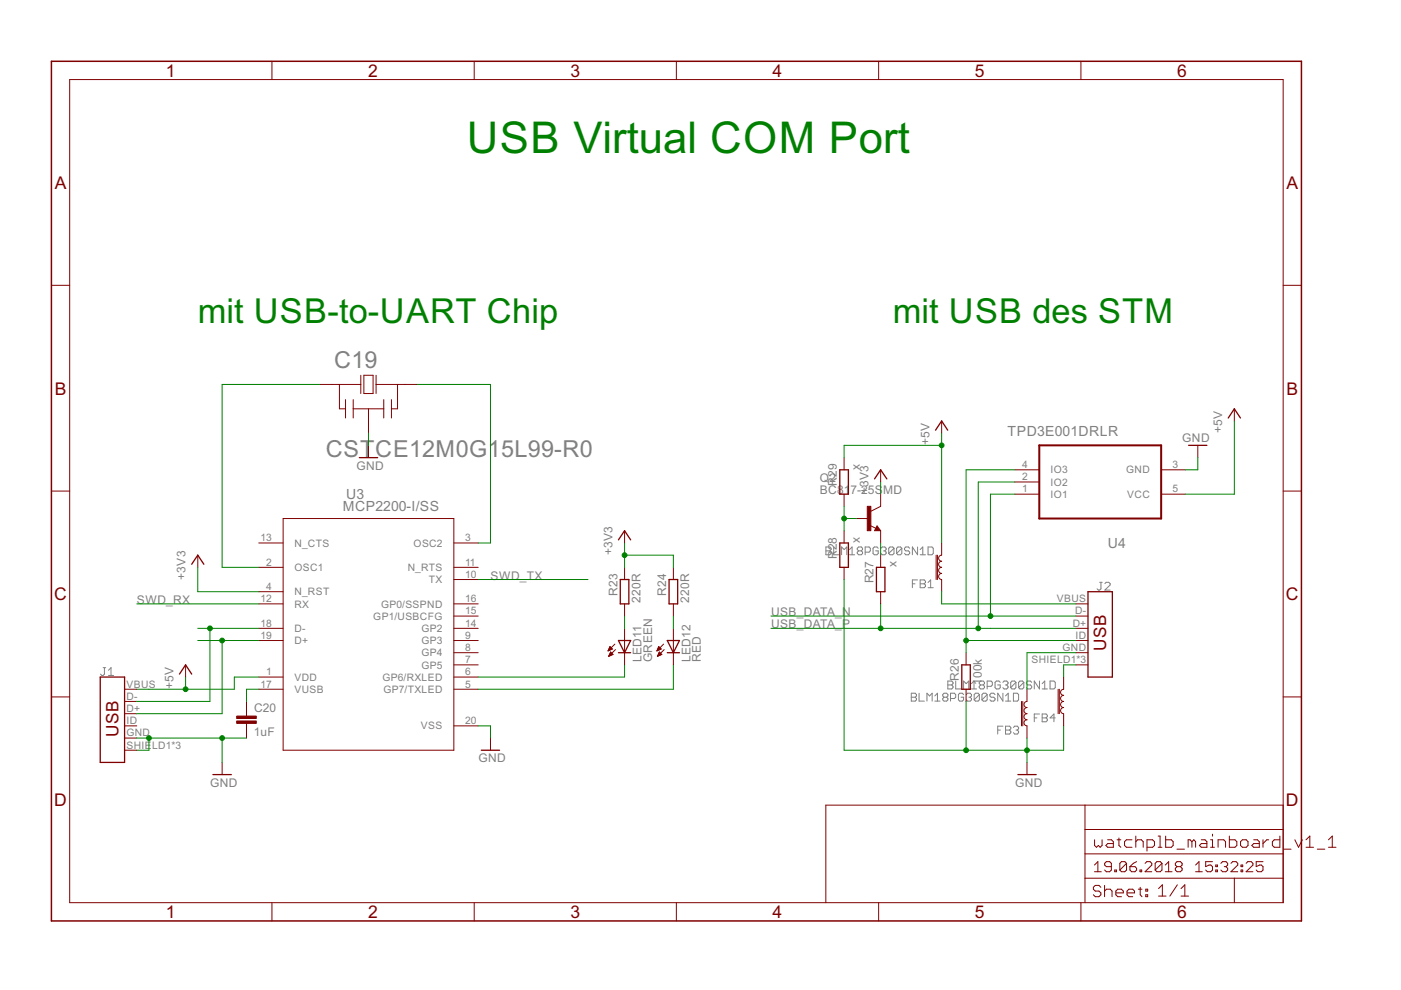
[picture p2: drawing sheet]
<svg xmlns="http://www.w3.org/2000/svg" width="297mm" height="210mm" viewBox="0 0 297 210" stroke-linecap="round" stroke-linejoin="round" font-family="sans-serif">
<g fill="none" stroke="#808080" stroke-width=".21">
<path d="M175.1 116h.8l.3 .2v.3l-.3 .3 .3 .3v.2l-.3 .3h-.8zM175.1 116.8h.8M176.8 116v1.6h1.1M178.4 117.6v-1.6l.6 .5 .5-.5v1.6M180.1 117.6h1.1M180.1 116.5l.6-.5v1.6M182.1 116.8l-.3-.3v-.3l.3-.2h.5l.3 .2v.3l-.3 .3M182.1 116.8l-.3 .3v.2l.3 .3h.5l.3-.3v-.2l-.3-.3M182.1 116.8h.5M183.4 117.1h.9l.2-.3v-.6l-.2-.2h-.9v1.6M186.2 116.2l-.3-.2h-.5l-.3 .2v1.1l.3 .3h.5l.3-.3v-.5h-.5M186.8 116.2l.2-.2h.6l.3 .2v.3l-.3 .3"/>
<path d="M187.3 116.8h.3M187.6 116.8l.3 .3v.2l-.3 .3h-.6l-.2-.3M189.5 116.2l-.2-.2h-.6l-.3 .2v1.1M189.5 116.2v1.1l-.2 .3h-.6l-.3-.3M189.5 116.2l-1.1 1.1M191.2 116.2l-.3-.2h-.5l-.3 .2v1.1M191.2 116.2v1.1l-.3 .3h-.5l-.3-.3M191.2 116.2l-1.1 1.1M192.9 116.2l-.3-.2h-.6l-.2 .2v.3l.2 .3h.6l.3 .3v.2l-.3 .3h-.6l-.2-.3M194.5 116v1.6l-1.1-1.6v1.6M195.1 117.6h1.1M195.1 116.5l.5-.5v1.6"/>
<path d="M196.8 116h.8l.3 .2v1.1l-.3 .3h-.8zM193.4 123.8h.6M194.5 123h-1.1v1.6M195.1 123h.8l.3 .2v.3l-.3 .3 .3 .3v.2l-.3 .3h-.8zM195.1 123.8h.8M196.8 124.6h1.1M196.8 123.5l.5-.5v1.6M233.2 123.5h.5M233.4 123.5v1.3l-.2 .3h-.3l-.3-.3M234.3 123.7l.2-.2h.6l.3 .2v.3l-1.1 1.1h1.1M21.9 141.6h.5M22.1 141.6v1.3l-.2 .3h-.3l-.3-.3"/>
<path d="M23 143.2h1.1M23 142.1l.5-.5v1.6M193.2 147h.8l.3 .3v.3l-.3 .2 .3 .3v.3l-.3 .3h-.8zM193.2 147.8h.8M194.9 147v1.7h1.1M196.5 148.7v-1.7l.6 .6 .5-.6v1.7M198.2 148.7h1.1M198.2 147.6l.6-.6v1.7M200.2 147.8l-.3-.2v-.3l.3-.3h.5l.3 .3v.3l-.3 .2M200.2 147.8l-.3 .3v.3l.3 .3h.5l.3-.3v-.3l-.3-.3M200.2 147.8h.5M201 144.4h.8l.3 .3v.2l-.3 .3 .3 .3v.3l-.3 .3h-.8z"/>
<path d="M201 145.2h.8M201.5 148.1h.9l.2-.3v-.5l-.2-.3h-.9v1.7M202.6 144.4v1.7h1.1M204.3 147.3l-.3-.3h-.5l-.3 .3v1.1l.3 .3h.5l.3-.3v-.6h-.5M204.3 146.1v-1.7l.6 .5 .5-.5v1.7M204.9 147.3l.2-.3h.6l.3 .3v.3l-.3 .2M205.4 147.8h.3M205.7 147.8l.3 .3v.3l-.3 .3h-.6l-.2-.3M206 146.1h1.1M206 144.9l.5-.5v1.7M207.6 147.3l-.2-.3h-.6l-.3 .3v1.1M207.6 147.3v1.1l-.2 .3h-.6l-.3-.3"/>
<path d="M207.6 147.3l-1.1 1.1M207.9 145.2l-.3-.3v-.2l.3-.3h.5l.3 .3v.2l-.3 .3M207.9 145.2l-.3 .3v.3l.3 .3h.5l.3-.3v-.3l-.3-.3M207.9 145.2h.5M209.3 147.3l-.3-.3h-.5l-.3 .3v1.1M209.3 147.3v1.1l-.3 .3h-.5l-.3-.3M209.3 145.5h.8l.3-.3v-.5l-.3-.3h-.8v1.7M209.3 147.3l-1.1 1.1M211 147.3l-.3-.3h-.6l-.2 .3v.3l.2 .2h.6l.3 .3v.3l-.3 .3h-.6l-.2-.3M211.5 154.8h.6M212.1 144.7l-.3-.3h-.6l-.2 .3v1.1l.2 .3h.6l.3-.3v-.6h-.6M212.6 144.7l.3-.3h.5l.3 .3v.2l-.3 .3"/>
<path d="M212.6 147v1.7l-1.1-1.7v1.7M212.6 154h-1.1v1.6M213.2 145.2h.2M213.2 154h.8l.3 .2v.3l-.3 .3 .3 .3v.2l-.3 .3h-.8zM213.2 148.7h1.1M213.2 147.6l.6-.6v1.7M213.2 154.8h.8M213.4 145.2l.3 .3v.3l-.3 .3h-.5l-.3-.3M214.9 147h.8l.3 .3v1.1l-.3 .3h-.8zM214.9 154.2l.2-.2h.6l.3 .2v.3l-.3 .3M215.4 144.7l-.3-.3h-.5l-.3 .3v1.1M215.4 144.7v1.1l-.3 .3h-.5l-.3-.3"/>
<path d="M215.4 144.7l-1.1 1.1M215.4 154.8h.3M215.7 154.8l.3 .3v.2l-.3 .3h-.6l-.2-.3M217.1 144.7l-.3-.3h-.6l-.2 .3v1.1M217.1 144.7v1.1l-.3 .3h-.6l-.2-.3M217.1 144.7l-1.1 1.1M218.7 144.7l-.2-.3h-.6l-.3 .3v.2l.3 .3h.6l.2 .3v.3l-.2 .3h-.6l-.3-.3M219.3 152.2h.5M220.4 144.4v1.7l-1.1-1.7v1.7M220.4 151.4h-1.1v1.6M221 151.4h.8l.3 .3v.2l-.3 .3 .3 .3v.3l-.3 .2h-.8zM221 146.1h1.1"/>
<path d="M221 144.9l.5-.5v1.7M221 152.2h.8M222.6 144.4h.9l.2 .3v1.1l-.2 .3h-.9zM223.7 152.2h-1.1l.9-.8v1.6"/>
</g>
<g fill="none" stroke="#800000" stroke-width=".21">
<path d="M14.8 16.9h257.3v174.5h-257.3zM57.7 13v3.9M100.5 13v3.9M143.4 13v3.9M186.3 13v3.9M229.2 13v3.9M10.9 60.5h3.9M76.5 79.6v3.8M77.2 79.6h1.9v3.8h-1.9zM79.7 79.6v3.8M272.1 60.5h3.8M67.8 81.5h8.7"/>
<path d="M72 81.5v5.2h1.3M73.3 84.7v3.9M74.9 84.7v3.9M74.9 86.7h6.5M78.1 86.7v5.1M78.1 94.4v2.6M79.7 81.5h8.8M81.4 84.7v3.9M83 84.7v3.9M84.3 81.5v5.2h-1.3M179 97v2.6M186.7 99.6v2.6"/>
<path d="M199.6 89.3v2.5M215.2 99.6h5.1M246.2 99.6h5.2M254 94.4v2.6M261.7 86.7v2.6M10.9 104.1h3.9M41.9 117.7v2.6M54.9 115.1h5.1M60 109.9h36.2v49.2h-36.2zM96.2 115.1h5.2M132.4 112.5v2.6M179 104.8v2.6"/>
<path d="M179 112.5v2.6M181.5 109.9h2.6M184.4 111.4l1.3 .6M185.9 111.5l.8 1h-1.3zM186.7 104.8v2.6l-2 1M186.7 112.5v2.6M186.7 117.7v2.6M198.5 117.7v5.2M198.8 117.7v5.2M199.6 115.1v2.6a.65 .65 0 0 0-.6 .7 .65 .65 0 0 0 .6 .6 .65 .65 0 0 0-.6 .6 .65 .65 0 0 0 .6 .7 .65 .65 0 0 0-.6 .6 .65 .65 0 0 0 .6 .7 .65 .65 0 0 0-.6 .6 .65 .65 0 0 0 .6 .7v2.6M215.2 104.8h5.1M215.2 102.2h5.1"/>
<path d="M246.2 104.8h5.2M272.1 104.1h3.8M54.9 120.3h5.1M54.9 125.5h5.1M54.9 128h5.1M54.9 133.2h5.1M54.9 135.8h5.1M96.2 120.3h5.2M96.2 128h5.2M96.2 133.2h5.2M96.2 135.8h5.2M96.2 122.9h5.2"/>
<path d="M96.2 130.6h5.2M96.2 138.4h5.2M129 137.9h.2M129 137.8h.5M129.1 137.6h.7M129.1 139.1h.1M129.1 137.5h.7M129.1 139h.3M129.2 137.4h.4M129.2 138.9h.5M129.2 137.3h.3M129.2 138.7h.7"/>
<path d="M129.3 137.2h.1M129.3 138.6h.5M129.3 137.1l.5 .5-.9 .4zM129.3 138.5h.4M129.4 138.4h.2M129.5 138.3l-.4 .8M129.5 138.3l.5 .5M129.5 138.3h.1M130 138.8l-.9 .3M130.4 136.6l-1.5 1.4M130.5 137.7l-1.4 1.4M132.4 120.3v2.6"/>
<path d="M132.4 128v2.6M132.4 133.2v7.8M139.3 137.9h.2M139.4 137.8h.4M139.4 137.6h.7M139.4 139.1h.1M139.5 139h.3M139.5 137.5h.6M139.5 137.4h.5M139.5 138.9h.6M139.6 138.7h.7M139.6 137.3h.2"/>
<path d="M139.6 137.2h.1M139.6 138.6h.6M139.7 137.1l.5 .5-.9 .4zM139.7 138.5h.3M139.7 138.4h.2M139.8 138.3h.1M139.8 138.3l-.4 .8M139.8 138.3l.5 .5M140.3 138.8l-.9 .3M140.7 136.6l-1.4 1.4M140.8 137.7l-1.4 1.4M142.8 120.3v2.6"/>
<path d="M142.8 128v2.6M142.8 133.2v7.8M179 120.3v2.6M186.7 125.5v2.5M204.8 138.4v2.6M228.1 128h2.6M228.1 133.2h2.6M228.1 135.8h2.6M228.1 130.6h2.6M228.1 138.4h2.6M10.9 147.8h3.9M26.4 146.1h2.6"/>
<path d="M26.4 153.9h2.6M26.4 159.1h2.6M26.4 151.3h2.6M26.4 148.7h2.6M26.4 156.5h2.6M39.3 141v2.6M52.3 148.7v3.1M52.3 153.4v3.1M54.9 143.6h5.1M54.9 146.1h5.1M96.2 143.6h5.2M96.2 146.1h5.2"/>
<path d="M96.2 141h5.2M96.2 153.9h5.2M104 156.5v2.6M204.8 146.1v2.6M216.6 148.7v5.2M216.9 148.7v5.2M217.7 146.1v2.6a.65 .65 0 0 0-.6 .7 .65 .65 0 0 0 .6 .6 .66 .66 0 0 0-.6 .7 .66 .66 0 0 0 .6 .6 .65 .65 0 0 0-.6 .7 .65 .65 0 0 0 .6 .6 .65 .65 0 0 0-.6 .7 .65 .65 0 0 0 .6 .6v2.6M224.3 146.1v5.2M224.6 146.1v5.2M225.5 143.6v2.5a.65 .65 0 0 0-.6 .7 .65 .65 0 0 0 .6 .6 .65 .65 0 0 0-.6 .7 .65 .65 0 0 0 .6 .6 .65 .65 0 0 0-.6 .7 .65 .65 0 0 0 .6 .6 .66 .66 0 0 0-.6 .7 .66 .66 0 0 0 .6 .6v2.6M228.1 141h2.6M272.1 147.8h3.8"/>
<path d="M47.1 161.6v2.6M217.7 161.6v2.6M230 170.7v20.7M230 175.9h42.1M232.1 178.1v1.2l.4 .3 .4-.3 .4 .3 .4-.3v-1.2M234.8 178.1h.8l.5 .4v1.1h-1.3l-.3-.3 .3-.4h1.3M236.8 178.1h.8M237.2 177.7v1.6l.4 .3M240 178.1h-1.2l-.4 .4v.8l.4 .3h1.2M240.8 178.5l.4-.4h.8l.4 .4v1.1M240.8 177.3v2.3M243.2 179.6h1.2l.4-.3v-.8l-.4-.4h-1.2v2.3"/>
<path d="M245.6 179.6h.8M245.6 177.3h.4v2.3M247.1 177.3v2.3h1.2l.4-.3v-.8l-.4-.4h-1.2M252.7 178.5l-.4-.4h-.4v1.5M252.7 178.5v1.1M252.7 178.5l.4-.4 .4 .4v1.1M254.7 178.1h.8l.4 .4v1.1h-1.2l-.4-.3 .4-.4h1.2M256.7 178.1h.4v1.5M256.7 179.6h.8M257.1 176.9v.4M258.3 179.6v-1.5h1.2l.3 .4v1.1M260.6 177.3v2.3h1.2l.4-.3v-.8l-.4-.4h-1.2"/>
<path d="M263.4 178.1h.8l.4 .4v.8l-.4 .3h-.8l-.4-.3v-.8zM265.8 178.1h.8l.4 .4v1.1h-1.2l-.4-.3 .4-.4h1.2M267.8 178.1v1.5M269 178.1h-.4l-.8 .8M271.4 177.3v2.3h-1.2l-.4-.3v-.8l.4-.4h1.2M272.1 170.7h-97v20.7M274.5 178.1l.8 1.5 .8-1.5M276.9 179.6h1.6M276.9 178.1l.8-.8v2.3M281.7 179.6h1.6M281.7 178.1l.8-.8v2.3M57.7 191.4v3.9"/>
<path d="M100.5 191.4v3.9M143.4 191.4v3.9M186.3 191.4v3.9M229.2 191.4v3.9M230 186.2h42.1M230 181h42.1M232.1 183.4l.7-.7v2.1M232.1 184.8h1.4M233.4 188.1l-.4-.4h-.8l-.4 .4v.4l.4 .4h.8l.4 .4v.4l-.4 .4h-.8l-.4-.4M234.2 188.9l.4-.4h.8l.4 .4v1.2M234.2 187.7v2.4M235.6 183.7h-1l-.4-.3v-.4l.4-.3h.7l.3 .3v1.5l-.3 .3h-.7l-.4-.3"/>
<path d="M236.3 184.5h.4v.3h-.4zM236.6 189.3h1.6v-.4l-.4-.4h-.8l-.4 .4v.8l.4 .4h.8M238.8 183v1.5l-.3 .3h-.7l-.4-.3M238.8 183l-.3-.3h-.7l-.4 .3v1.5M238.8 183l-1.4 1.5M239 189.3h1.5v-.4l-.3-.4h-.8l-.4 .4v.8l.4 .4h.8M239.6 183.7h1l.4 .4v.4l-.4 .3h-.7l-.3-.3zM241 182.7l-.7 .3-.7 .7M241.3 188.5h.8M241.7 184.5h.4v.3h-.4zM241.7 188.1v1.6l.4 .4M242.8 183l.3-.3h.7l.4 .3v.4l-1.4 1.4h1.4"/>
<path d="M242.9 188.5h.4v.4h-.4zM242.9 189.7h.4v.4h-.4zM245.6 188.4l.8-.8v2.4M245.6 190h1.6M246.4 183v1.5l-.4 .3h-.7l-.4-.3M246.4 183l-.4-.3h-.7l-.4 .3v1.5M246.4 183l-1.5 1.5M247.1 184.8h1.4M247.1 183.4l.7-.7v2.1M249.5 180h1.6M249.6 183.7l-.4 .4v.4l.4 .3h.7l.3-.3v-.4l-.3-.4M249.6 183.7l-.4-.3v-.4l.4-.3h.7l.3 .3v.4l-.3 .3"/>
<path d="M249.6 183.7h.7M249.6 187.6l-1.6 2.4M250.4 190h1.6M250.4 188.4l.8-.8v2.4M253.5 184.8h1.4M253.5 183.4l.7-.7v2.1M257.1 182.7h-1.5v1l.7-.3h.4l.4 .3v.8l-.4 .3h-.7l-.4-.3M257.8 184.5h.3v.3h-.3zM257.8 183.4h.3v.3h-.3zM258.8 183l.4-.3h.7l.4 .3v.4l-.4 .3M259.6 183.7h.3M259.9 183.7l.4 .4v.4l-.4 .3h-.7l-.4-.3"/>
<path d="M261 183l.3-.3h.8l.3 .3v.4l-1.4 1.4h1.4M261.7 186.2v5.2M263.1 184.5h.4v.3h-.4zM263.1 183.4h.4v.3h-.4zM264.2 183l.4-.3h.7l.3 .3v.4l-1.4 1.4h1.4M267.8 182.7h-1.5v1l.8-.3h.3l.4 .3v.8l-.4 .3h-.7l-.4-.3M272.1 180h1.6M279.3 180h1.6"/>
</g>
<path d="M10.9 13h265v182.3h-265z" fill="none" stroke="#800000" stroke-width=".32"/>
<g fill="none" stroke="#800000" stroke-width=".28">
<path d="M76.2 97h3.9M178.1 99.6h1.8v5.2h-1.8zM198.4 91.2l1.2-1.9 1.3 1.9M252 94.4h3.9M260.4 88.6l1.3-1.9 1.3 1.9M40.6 119.6l1.3-1.9 1.3 1.9M131.1 114.5l1.3-2 1.3 2M178.1 115.1h1.8v5.2h-1.8zM185.4 101.5l1.3-1.9 1.3 1.9M185.9 112l.2 .3h-.4l.2-.5 .6 .6h-.8M131.1 135.8h2.6l-1.3 2.6zM131.1 138.4h2.6"/>
<path d="M131.5 122.9h1.8v5.1h-1.8zM141.5 138.4h2.6M141.5 135.8h2.6l-1.3 2.6zM141.9 122.9h1.8v5.1h-1.8zM185.8 120.3h1.8v5.2h-1.8zM230.7 125.5h5.1v18.1h-5.1zM21.3 143.6h5.1v18h-5.1zM38.1 142.9l1.2-1.9 1.3 1.9M102 159.1h3.9M203.9 141h1.8v5.1h-1.8zM45.1 164.2h3.9M215.8 164.2h3.9"/>
</g>
<g fill="#800000" stroke="#800000" stroke-width=".21">
<path d="M50.2 152.9h4.1v.5h-4.1z"/>
<path d="M50.2 151.8h4.1v.5h-4.1z"/>
<path d="M183.9 107.4h.7v5.1h-.7z"/>
</g>
<path d="M220.3 94.4h25.9v15.5h-25.9z" fill="none" stroke="#800000" stroke-width=".42"/>
<g fill="none" stroke="#008000" stroke-width=".21">
<path d="M67.8 81.5h-20.7v38.8h7.8M78.1 91.8v2.6M88.5 81.5h15.5v33.6h-2.6M199.6 94.4h-20.6v2.6M199.6 91.8v23.3M215.2 99.6h-10.4v38.8M254 97v2.6h-2.6M261.7 89.3v15.5h-10.3M132.4 115.1v5.2M132.4 117.7h10.4v2.6M179 107.4v5.1M179 109.9h2.5"/>
<path d="M186.7 102.2v2.6M186.7 115.1v2.6M215.2 104.8h-5.2v25.8M215.2 102.2h-7.8v31M29 128h25.9M41.9 120.3v5.2h13M41.9 133.2h13M41.9 135.8h13M44.5 133.2v15.5h-15.5M47.1 135.8v15.5h-18.1M101.4 122.9h23.3M132.4 130.6v2.6"/>
<path d="M142.8 130.6v2.6M163.4 133.2h64.7M163.4 130.6h64.7M179 122.9v36.2h46.5v-5.2M186.7 128v5.2M199.6 125.5v2.5h28.5M204.8 135.8h23.3M228.1 138.4h-10.4v7.7M29 156.5h23.3M31.6 156.5v2.6h-2.6M39.3 143.6v2.5M47.1 156.5v5.1"/>
<path d="M54.9 146.1h-2.6v2.6M54.9 143.6h-5.2v2.5h-20.7M101.4 153.9h2.6v2.6M132.4 141v2.6h-31M142.8 141v5.1h-41.4M204.8 148.7v10.4M217.7 156.5v5.1M228.1 141h-2.6v2.6"/>
</g>
<g fill="#008000" stroke="#008000" stroke-width=".21">
<circle cx="132.4" cy="117.7" r=".51"/>
<circle cx="47.1" cy="156.5" r=".51"/>
<circle cx="31.6" cy="156.5" r=".51"/>
<circle cx="217.7" cy="159.1" r=".51"/>
<circle cx="204.8" cy="159.1" r=".51"/>
<circle cx="44.5" cy="133.2" r=".51"/>
<circle cx="47.1" cy="135.8" r=".51"/>
<circle cx="39.3" cy="146.1" r=".51"/>
<circle cx="199.6" cy="94.4" r=".51"/>
<circle cx="204.8" cy="135.8" r=".51"/>
<circle cx="186.7" cy="133.2" r=".51"/>
<circle cx="207.4" cy="133.2" r=".51"/>
<circle cx="210" cy="130.6" r=".51"/>
<circle cx="179" cy="109.9" r=".51"/>
</g>
<text font-size="10.4" fill="#008000" x="99" y="32.4">USB Virtual COM Port</text>
<g font-size="8.1" fill="#008000">
<text x="41.9" y="68.6">mit USB-to-UART Chip</text>
<text x="189.3" y="68.6">mit USB des STM</text>
</g>
<g font-size="5.5" fill="#808080">
<text x="70.8" y="78.1">C19</text>
<text x="69.1" y="96.9">CST</text>
<text x="79.6" y="96.9">CE12M0G15L99-R0</text>
</g>
<g font-size="4.1" fill="#800000">
<text x="35.2" y="16.3">1</text>
<text x="78.1" y="16.3">2</text>
<text x="120.9" y="16.3">3</text>
<text x="163.8" y="16.3">4</text>
<text x="206.7" y="16.3">5</text>
<text x="249.6" y="16.3">6</text>
<text x="11.6" y="40">A</text>
<text x="272.7" y="40">A</text>
<text x="11.6" y="83.6">B</text>
<text x="272.7" y="83.6">B</text>
<text x="11.5" y="127.3">C</text>
<text x="272.6" y="127.3">C</text>
<text x="234.6" y="138.1" transform="rotate(-90 234.6 138.1)">USB</text>
<text x="25.1" y="156.2" transform="rotate(-90 25.1 156.2)">USB</text>
<text x="11.5" y="170.9">D</text>
<text x="272.6" y="170.9">D</text>
<text x="35.2" y="194.7">1</text>
<text x="78.1" y="194.7">2</text>
<text x="120.9" y="194.7">3</text>
<text x="163.8" y="194.7">4</text>
<text x="206.7" y="194.7">5</text>
<text x="249.6" y="194.7">6</text>
</g>
<g font-size="3.3" fill="#808080">
<text x="213.6" y="92.5">TPD3E001DRLR</text>
<text x="73.4" y="105.8">U3</text>
<text x="72.7" y="108.4">MCP2200-I/SS</text>
<text x="234.9" y="116.2">U4</text>
</g>
<g font-size="2.8" fill="#808080">
<text x="197.1" y="94.4" transform="rotate(-90 197.1 94.4)">+5V</text>
<text x="250.7" y="93.7">GND</text>
<text x="259.1" y="91.8" transform="rotate(-90 259.1 91.8)">+5V</text>
<text x="75.6" y="99.6">GND</text>
<text x="182.3" y="99.6" transform="rotate(-90 182.3 99.6)">x</text>
<text x="173.8" y="104.8">BC8</text>
<text x="173.8" y="102.2">Q2</text>
<text x="177.4" y="103" transform="rotate(-90 177.4 103)">R29</text>
<text x="178.9" y="104.8">1</text>
<text x="180.3" y="104.8">7-25S</text>
<text x="184.1" y="104.8" transform="rotate(-90 184.1 104.8)">+3V3</text>
<text x="187.3" y="104.8">MD</text>
<text x="129.8" y="117.7" transform="rotate(-90 129.8 117.7)">+3V3</text>
<text x="177.4" y="118.5" transform="rotate(-90 177.4 118.5)">R28</text>
<text x="182.3" y="115.1" transform="rotate(-90 182.3 115.1)">x</text>
<text x="39.3" y="122.9" transform="rotate(-90 39.3 122.9)">+3V3</text>
<text x="104" y="122.9">SWD_TX</text>
<text x="185.2" y="123.7" transform="rotate(-90 185.2 123.7)">R27</text>
<text x="190.1" y="120.2" transform="rotate(-90 190.1 120.2)">x</text>
<text x="29" y="128">SWD_RX</text>
<text x="130.9" y="126.3" transform="rotate(-90 130.9 126.3)">R23</text>
<text x="135.8" y="127.8" transform="rotate(-90 135.8 127.8)">220R</text>
<text x="141.2" y="126.3" transform="rotate(-90 141.2 126.3)">R24</text>
<text x="146.1" y="127.8" transform="rotate(-90 146.1 127.8)">220R</text>
<text x="163.5" y="130.6">USB_DATA_N</text>
<text x="163.5" y="133.2">USB_DATA_P</text>
<text x="136" y="140.4" transform="rotate(-90 136 140.4)">LED11</text>
<text x="138.2" y="140.4" transform="rotate(-90 138.2 140.4)">GREEN</text>
<text x="146.4" y="140.4" transform="rotate(-90 146.4 140.4)">LED12</text>
<text x="148.6" y="140.4" transform="rotate(-90 148.6 140.4)">RED</text>
<text x="36.8" y="146.1" transform="rotate(-90 36.8 146.1)">+5V</text>
<text x="203.3" y="144.4" transform="rotate(-90 203.3 144.4)">R26</text>
<text x="208.2" y="145.2" transform="rotate(-90 208.2 145.2)">100k</text>
<text x="53.9" y="150.9">C20</text>
<text x="53.8" y="156.1">1uF</text>
<text x="101.4" y="161.7">GND</text>
<text x="44.6" y="166.8">GND</text>
<text x="215.2" y="166.8">GND</text>
</g>
<g font-size="2.4" fill="#808080">
<text x="216.7" y="101.8">2</text>
<text x="216.7" y="99.2">4</text>
<text x="222.8" y="100.4">IO3</text>
<text x="238.8" y="100.4">GND</text>
<text x="248.6" y="99.2">3</text>
<text x="216.7" y="104.4">1</text>
<text x="222.8" y="105.5">IO1</text>
<text x="222.8" y="103">IO2</text>
<text x="239" y="105.5">VCC</text>
<text x="248.6" y="104.4">5</text>
<text x="55.2" y="114.8">13</text>
<text x="56.4" y="119.9">2</text>
<text x="62.4" y="115.9">N_CTS</text>
<text x="87.7" y="115.9">OSC2</text>
<text x="98.6" y="114.8">3</text>
<text x="98.6" y="119.9">11</text>
<text x="56.4" y="125.1">4</text>
<text x="62.4" y="121.1">OSC1</text>
<text x="86.4" y="121.1">N_RTS</text>
<text x="90.9" y="123.6">TX</text>
<text x="98.6" y="122.5">10</text>
<text x="55.2" y="127.7">12</text>
<text x="62.4" y="126.2">N_RST</text>
<text x="62.4" y="128.8">RX</text>
<text x="79.2" y="131.4">GP1/USBCFG</text>
<text x="80.8" y="128.8">GP0/SSPND</text>
<text x="98.6" y="127.7">16</text>
<text x="98.6" y="130.3">15</text>
<text x="224.1" y="127.7">VBUS</text>
<text x="228" y="130.3">D-</text>
<text x="55.2" y="132.9">18</text>
<text x="55.2" y="135.4">19</text>
<text x="62.4" y="134">D-</text>
<text x="62.4" y="136.6">D+</text>
<text x="89.4" y="134">GP2</text>
<text x="89.4" y="136.6">GP3</text>
<text x="98.6" y="132.9">14</text>
<text x="98.6" y="135.4">9</text>
<text x="227.4" y="132.9">D+</text>
<text x="228" y="135.4">ID</text>
<text x="56.4" y="143.2">1</text>
<text x="89.4" y="139.2">GP4</text>
<text x="89.4" y="141.7">GP5</text>
<text x="98.6" y="138">8</text>
<text x="98.6" y="140.6">7</text>
<text x="98.6" y="143.2">6</text>
<text x="218.7" y="140.6">SHIELD1*3</text>
<text x="225.3" y="138">GND</text>
<text x="26.8" y="148.4">D-</text>
<text x="26.8" y="145.8">VBUS</text>
<text x="55.2" y="145.8">17</text>
<text x="62.4" y="144.3">VDD</text>
<text x="62.4" y="146.9">VUSB</text>
<text x="81.1" y="144.3">GP6/RXLED</text>
<text x="81.3" y="146.9">GP7/TXLED</text>
<text x="98.6" y="145.8">5</text>
<text x="26.8" y="150.9">D+</text>
<text x="26.8" y="153.5">ID</text>
<text x="89.2" y="154.7">VSS</text>
<text x="98.6" y="153.5">20</text>
<text x="26.8" y="156.1">GND</text>
<text x="26.8" y="158.7">SHIE</text>
<text x="32.3" y="158.7">LD1*3</text>
</g>
</svg>
